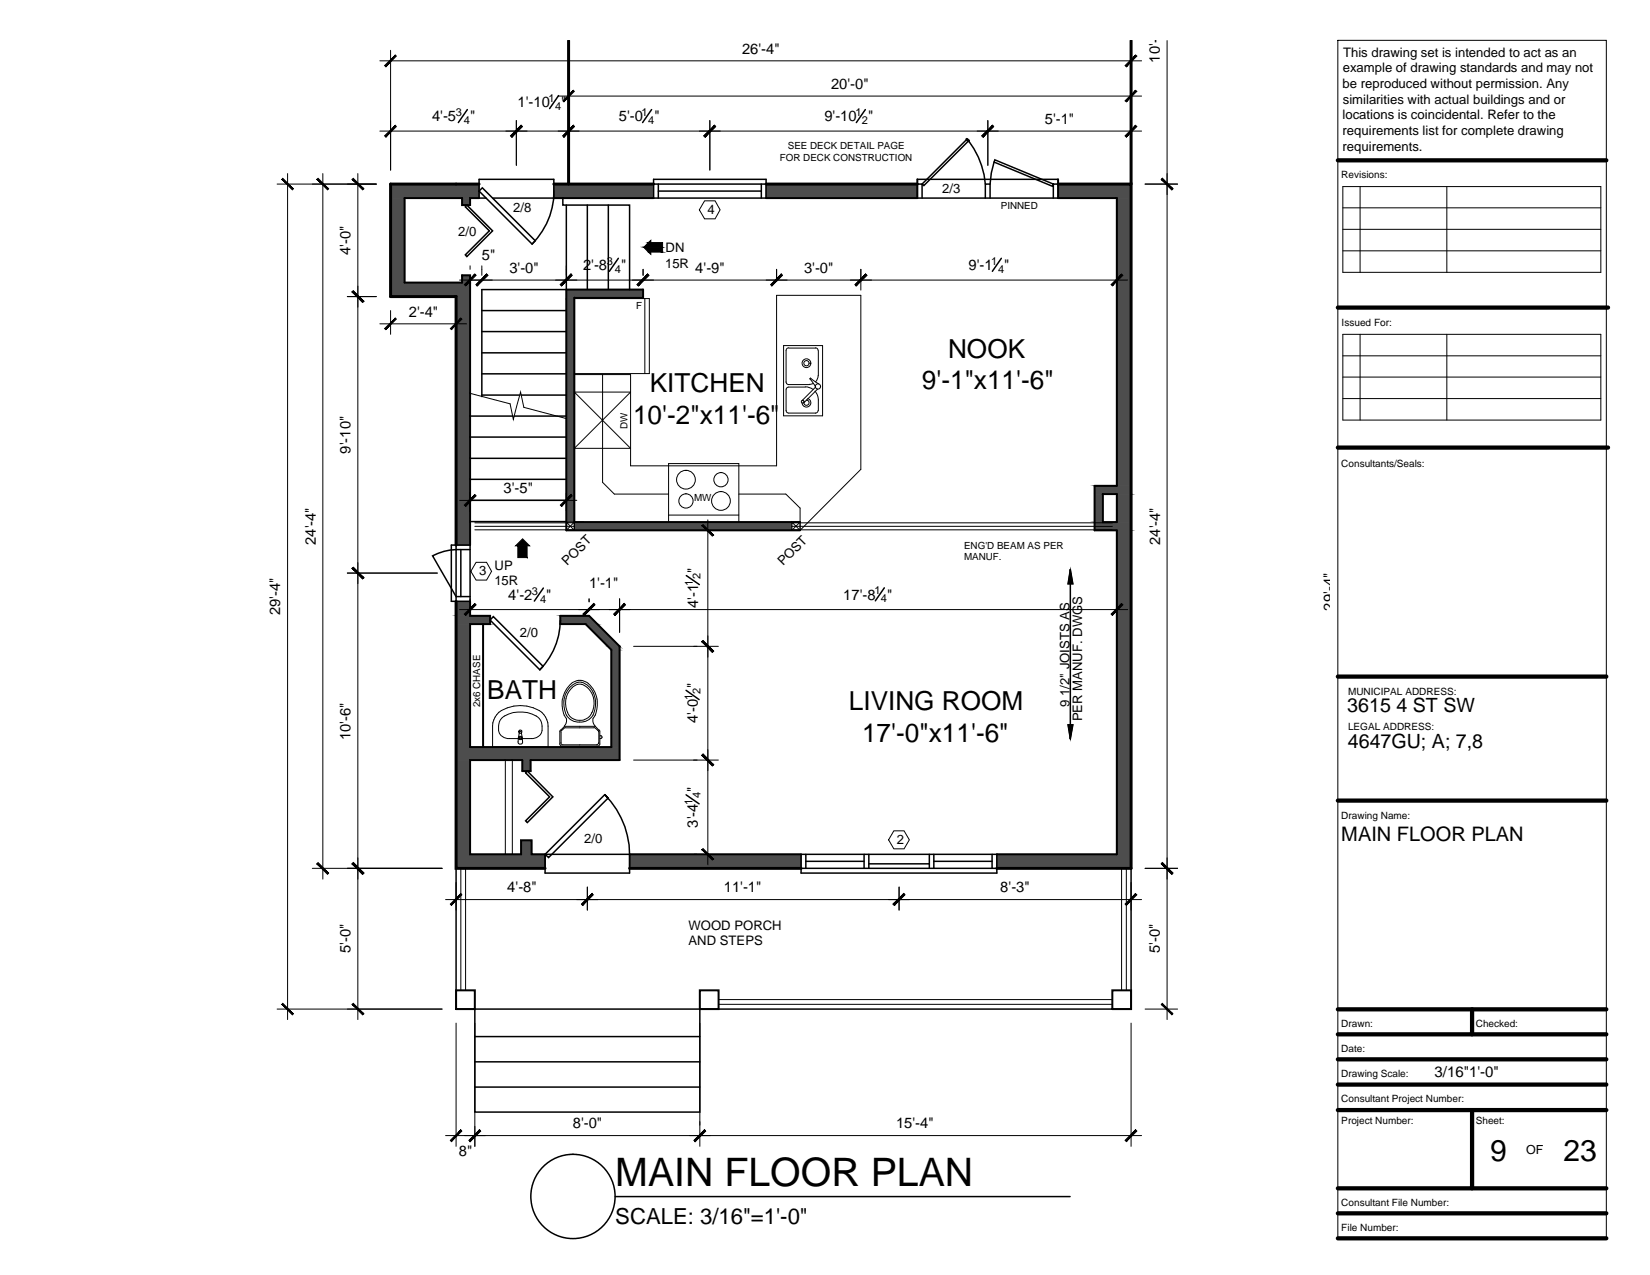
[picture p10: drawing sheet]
<svg xmlns="http://www.w3.org/2000/svg" width="279mm" height="216mm" viewBox="0 0 279 216" stroke-linecap="round" stroke-linejoin="round" font-family="sans-serif">
<!-- layer: Text Titles -->
<g fill="none" stroke="#000" stroke-width=".25">
<path d="M104.2 202.6h77"/>
<circle cx="97" cy="202.6" r="7.1"/>
</g>
<!-- layer: Hatch General -->
<g fill="#4d4d4d" stroke="#4d4d4d" stroke-width=".17">
<path d="M66.1 31.2l15 2.3v-2.3zM66.1 31.2l15 2.3h-15z"/>
<path d="M78.2 33.5l1.4 1.2v-1.2zM78.2 33.5l1.4 1.2h-1.4z"/>
<path d="M78.2 46.6l1.4 1.3v-1.3zM78.2 46.6l1.4 1.3h-1.4z"/>
<path d="M66.1 33.5l2.4 14.4v-14.4zM66.1 33.5l2.4 14.4h-2.4z"/>
<path d="M66.1 47.9l13.5 2.3v-2.3zM66.1 47.9l13.5 2.3h-13.5z"/>
<path d="M77.2 50.2l2.4 42.1v-42.1zM77.2 50.2l2.4 42.1h-2.4z"/>
<path d="M77.2 101.8l2.4 2.5v-2.5zM77.2 101.8l2.4 2.5h-2.4z"/>
<path d="M94.9 104.3l6.2 1.4-1.3-1.4zM94.9 104.3l6.2 1.4h-6.2z"/>
<path d="M77.2 104.3l5.8 1.4v-1.4zM77.2 104.3l5.8 1.4h-5.8z"/>
<path d="M99.2 105.7l5.7 3.7-3.8-3.7zM99.2 105.7l5.7 3.7h-1.9z"/>
<path d="M103 109.4l1.9 .6v-.6zM103 109.4l1.9 .6h-1.4z"/>
<path d="M103.5 110l1.4 16.5v-16.5zM103.5 110l1.4 16.5h-1.4z"/>
<path d="M77.2 105.7l2.4 20.8v-20.8zM77.2 105.7l2.4 20.8h-2.4z"/>
<path d="M77.2 126.5l27.7 2.2v-2.2zM77.2 126.5l27.7 2.2h-27.7z"/>
<path d="M88.4 128.7l1.4 1.9v-1.9zM88.4 128.7l1.4 1.9h-1.4z"/>
<path d="M88.2 142.3l1.8 2.4v-2.4zM88.2 142.3l1.8 2.4h-1.8z"/>
<path d="M77.2 128.7l2.4 16v-16zM77.2 128.7l2.4 16h-2.4z"/>
<path d="M106.6 144.7l29.1 2.3v-2.3zM106.6 144.7l29.1 2.3h-29.1z"/>
<path d="M77.2 144.7l15.1 2.3v-2.3zM77.2 144.7l15.1 2.3h-15.1z"/>
<path d="M179.2 31.2l12.3 2.3v-2.3zM179.2 31.2l12.3 2.3h-12.3z"/>
<path d="M129.7 31.2l25.6 2.3v-2.3zM129.7 31.2l25.6 2.3h-25.6z"/>
<path d="M93.8 31.2l16.9 2.3v-2.3zM93.8 31.2l16.9 2.3h-16.9z"/>
<path d="M189.1 33.5l2.4 48.8v-48.8zM189.1 33.5l2.4 48.8h-2.4z"/>
<path d="M185.3 82.3l6.2 1.4v-1.4zM185.3 82.3l6.2 1.4h-6.2z"/>
<path d="M189.1 83.7l2.4 4.7v-4.7zM189.1 83.7l2.4 4.7h-2.4z"/>
<path d="M185.3 83.7l1.4 4.7v-4.7zM185.3 83.7l1.4 4.7h-1.4z"/>
<path d="M185.3 88.4l6.2 1.4v-1.4zM185.3 88.4l6.2 1.4h-6.2z"/>
<path d="M189.1 89.8l2.4 54.9v-54.9zM189.1 89.8l2.4 54.9h-2.4z"/>
<path d="M168.8 144.7l22.7 2.3v-2.3zM168.8 144.7l22.7 2.3h-22.7z"/>
<path d="M95.9 49l13 1.4v-1.4zM95.9 49l13 1.4h-13z"/>
<path d="M95.9 50.4l1.4 38v-38zM95.9 50.4l1.4 38h-1.4z"/>
<path d="M97.3 88.4l36.8 1.4v-1.4zM97.3 88.4l36.8 1.4h-36.8z"/>
</g>
<!-- layer: Wall Standard -->
<path d="M96.3 6.9v24.3M191.5 6.9v24.3M81.1 31.2h-15v19h11.1v42.1M93.8 31.2h16.9M129.7 31.2h25.6M163.7 23.6l.3 .2M179.2 31.2h12.3v115.8h-22.7M77.2 101.8v45.2h15.1M106.6 147h29.1" fill="none" stroke="#000" stroke-width=".51"/>
<path d="M81.1 33.5h-1.5v1.2h-1.4v-1.2h-9.7v14.4h9.7v-1.3h1.4v45.7M93.8 33.5h16.9M155.3 30.4v3.1h-25.6M179.2 30.4v3.1h9.9v48.8h-3.8v7.5h3.8v54.9h-20.3M135.5 88.4h-38.2v-38h11.6v-1.4h-13v40.8h39.6M186.7 83.7h2.4v4.7h-2.4zM79.6 101.8v2.5h3.4v1.4h-3.4v20.8h23.9v-16.5l-4.3-4.3h-4.3v-1.4h4.9l5.1 5.1v19.3h-15.1v1.9h-1.4v-1.9h-8.8v16h8.6v-2.4h1.8v2.4h2.3M81.8 105.7v20.8M106.6 144.7h29.1" fill="none" stroke="#000" stroke-width=".34"/>
<!-- layer: fixtures -->
<g fill="none" stroke="#000" stroke-width=".17">
<path d="M97.3 50.6h12.7v12.7h-12.7zM109.2 50.6v12.7M132.7 58.5h6.6v11.9h-6.6zM133.6 58.9l-.4 .2-.1 .3 .1 5.5 .4 .2h3.5M133.6 58.9h4.5M138.1 58.9l.4 .2v.2M138.6 59.4v4.2M97.3 63.4h9.5v15.5h24.7v-28.9h14.3v29.5l-10.3 10.3M97.3 66.4h9.5l-9.5 9.5h9.5zM102 63.4v18.3l2 2h9.2M136.3 65.5l.7 .1 .7 .3M136.4 65.5h-2.8l-.4 .3v3.9l.4 .2h4.5l.4-.2v-.2"/>
<path d="M136.5 67.8a.44 .44 0 0 1 .5 .4 .44 .44 0 0 1-.5 .4 .44 .44 0 0 1-.4-.5M136.8 67.5a.74 .74 0 0 1 .2 1.3 .74 .74 0 0 1-1.2-.6M137.1 64.2l1 1.3-2.3 2.4M137.3 64l1.3 1M137.3 64l-.2 .2M137.7 64.9l-.6 .2M138 66.2a2.22 2.22 0 0 1 .6 1.5v1.8M138.4 65.9l-2.3 2.3M138.5 63.6l-.1 .6-.3 .5M113.2 87.2h11.9M113.2 88.4v-9.9h11.9v9.9M125.1 83.7h8l2.4 2.3v2.4"/>
<path d="M95.2 118.4v1.4l.3 1.3M95.5 118.7l.1 1.4 .3 1M95.8 118.3v1.4l.3 1M95.9 117.3l-.4 1.4M96.8 115.7l-1 1.2-.5 1.5M96.9 116.4l-.8 1.1-.3 .8M97.8 115.9h.7M97.8 115.9l-.9 .5M97.8 115.5h.7M97.9 115.5a3.2 3.2 0 0 0-2 1.8M98 115.2h.3M98 115.2l-1.3 .5"/>
<path d="M98.3 115.2a3.7 3.7 0 0 1 2.8 3.6l-.1 1.4-.2 .9M98.5 115.5a3.2 3.2 0 0 1 2 1.8M98.5 115.9a3.2 3.2 0 0 1 2 2.4M100.4 117.3l.4 1.4M100.5 118.3v1.4l-.3 1M100.8 118.7a3.4 3.4 0 0 1-1.3 3.3 2.78 2.78 0 0 1-3.6-.9M84.5 120.6a6.4 6.4 0 0 1 7.3 0 3.3 3.3 0 0 1 1 2.4v3.5h-9.4v-3.5a3.4 3.4 0 0 1 1.1-2.4zM84.9 121.7a5.2 5.2 0 0 1 6.4 0 2.11 2.11 0 0 1-.4 3.2l-.6 .2h-4.1a1.77 1.77 0 0 1-1.7-2.5zM85.6 128.7v16M86.8 128.7v16M87.8 124.8l-.1 .8a.38 .38 0 0 0 .4 .4 .38 .38 0 0 0 .4-.4l-.1-.8M87.8 124.8l.2-1 .3 .1 .1 .9"/>
<path d="M87.8 124.8l.2-.1 .4 .1M87.9 124.9h.4v.3h-.4zM94.9 123.6l-.1 .3v2.1l.2 .3h.2h6.2l.2-.3v-2.1l-.1-.3M94.9 123.7l.7-.7h5.2l.6 .7M95 124v1.8M95.5 121.1l.4 .6M95.8 123.2l-.7 .5-.1 .2M95.8 123.2h4.8M95.9 121.7a1.33 1.33 0 0 1-.4 1.2M96.1 120.6a1.8 1.8 0 0 0 1.3 1.2M99 121.9l-.8 .1-.8-.1M100.2 120.6a1.8 1.8 0 0 1-1.2 1.2"/>
<path d="M100.4 121.7a1.33 1.33 0 0 0 .4 1.2M100.6 123.2l.7 .5 .1 .2M100.8 121.1l-.4 .6M101.4 125.8l-.1 .1-.3 .2h-5.7l-.3-.2v-.1M101.4 124v1.8M101.6 124.6h.1M101.7 124.6l.2 .1M101.9 124.9v.1l-.3 .1M102 124.8v.1"/>
<circle cx="135.9" cy="68" r=".23"/>
<circle cx="136.6" cy="61.5" r=".74"/>
<circle cx="136.6" cy="61.5" r=".44"/>
<circle cx="138.5" cy="65.4" r=".44"/>
<circle cx="116.2" cy="81.2" r="1.59"/>
<circle cx="116.2" cy="84.8" r="1.21"/>
<circle cx="122.1" cy="84.8" r="1.59"/>
<circle cx="122.1" cy="81.2" r="1.21"/>
<circle cx="88.1" cy="123.9" r=".26"/>
</g>
<!-- layer: Windows Doors -->
<g fill="none" stroke="#000" stroke-width=".25">
<path d="M79.1 34.7l4.3 4.4-4.3 4.3-.3-.2 4.1-4.1-4.1-4.1zM81.7 31.8l8.9 9-.5 .5-9-8.9zM82.3 33.5h-1.2v-3.1h12.7v3.1h-10.4M93.8 32.4a12.4 12.4 0 0 1-3.7 8.9M110.7 30.4h19v3.1h-19zM110.7 31.2h19M111.5 31.2v2.3M111.5 32.4h17.4M128.9 31.2v2.3M155.3 33.5h23.9M155.3 31.2h.8v2.3M155.3 30.4h23.9"/>
<path d="M163.7 23.6l-7.6 7.6 .3 .2 7.6-7.6a13.9 13.9 0 0 1 2.8 7.4M166.8 33.5v-2.3h.9v2.3M168.3 27.4l-.4 1.9-.2 1.9M168.5 27.1l9.9 4.1-.2 .4-9.9-4.2zM179.2 31.2h-.8v2.3M76.4 92.3h3.2v9.5h-3.2zM77.2 92.3v9.5M78 93.1v7.9M79.6 93.1a11.2 11.2 0 0 0-6.3 1l3.9 6.9h2.4M83.5 104.4l8.5 8.4-.6 .6-8.4-8.4zM94.9 105a12.1 12.1 0 0 1-3.5 8.4M89 130.9l.3-.3 4.3 4.3-4.3 4.4-.3-.3 4.1-4.1z"/>
<path d="M102.4 134.5l-10.1 10.2 .6 .5 10.1-10.1-.6-.6a14.7 14.7 0 0 1 4.2 10.2M92.3 144.7h14.3v3.1h-14.3zM135.7 144.7h33.1v3.1h-33.1zM135.7 147h33.1M136.5 145.9h9.8M136.5 144.7v2.3M146.3 144.7v2.3M147.1 146.3h10.3M147.1 144.7v2.3M157.4 144.7v2.3M158.1 145.9h9.9M158.1 144.7v2.3"/>
<path d="M168 144.7v2.3"/>
</g>
<!-- layer: Foundation -->
<path d="M79.6 66.6l6.8 1.8 .5 2.6 1.3-4.6 .5 2.6 7.2 1.9M95.9 88.4h1.4v1.4h-1.4v-1.4l1.4 1.4v-1.4l-1.4 1.4M134.1 88.4h1.4v1.4h-1.4v-1.4l1.4 1.4v-1.4l-1.4 1.4" fill="none" stroke="#000" stroke-width=".17"/>
<!-- layer: Stairs -->
<g fill="none" stroke="#000" stroke-width=".25">
<path d="M95.3 33.5v1.2h11.3v14.3M95.9 34.7v14.3h-14.3v18.2M99.5 34.7v14.3M103 34.7v14.3M81.6 52.6h14.3M81.6 56.1h14.3M81.6 59.7h14.3M79.6 70.5h7.2M79.6 74h16.3M79.6 77.6h16.3M81.6 63.3h14.3M81.6 66.9h6.4"/>
<path d="M87.1 70.5h8.8M88.2 66.9h7.7M79.6 81.2h16.3M79.6 84.7h16.3M79.6 88.3h16.3M77.2 147v23.9h114.3v-23.9M80.4 170.9v17.4h38.1v-17.4M80.4 175.5h38.1M80.4 179.8h38.1M80.4 184.1h38.1"/>
</g>
<path d="M78 147v20.7M78.8 147v20.7M189.9 147v20.7M190.7 147v20.7M121.7 170.1h66.7M121.7 169.3h66.7" fill="none" stroke="#000" stroke-width=".17"/>
<!-- layer: Structural -->
<path d="M80.4 89.1h16.9M80.4 89.7h16.9M80.4 88.5h16.9M134.1 89.1h54.3M134.1 89.7h54.3M134.1 88.5h54.3" fill="none" stroke="#000" stroke-width=".17"/>
<!-- layer: Stairs -->
<path d="M77.2 167.7h3.2v3.2h-3.2zM118.5 167.7h3.2v3.2h-3.2zM188.4 167.7h3.1v3.2h-3.1z" fill="none" stroke="#000" stroke-width=".34"/>
<!-- layer: Text Notes 48 -->
<g fill="#000" stroke="#000" stroke-width=".17">
<path d="M109.8 42.7h.4v.4zM109.8 41.1l.4-.4v.4zM88.5 91.2l1.2 1.2h-2.4zM181.2 96.4l.5 2.5h-.8zM180.9 122.7h.8l-.5 2.4z"/>
<path d="M109.8 41.1l2.4 .8v-.8zM109.8 41.1l2.4 .8h-3.2z"/>
<path d="M109 41.9l3.2 .8v-.8zM109 41.9l3.2 .8h-2.4z"/>
<path d="M87.7 92.4l1.6 2v-2zM87.7 92.4l1.6 2h-1.6z"/>
</g>
<path d="M181.2 96.4l.5 2.5h-.8zM181.2 98.9v23.8M180.9 122.7h.8l-.5 2.4z" fill="none" stroke="#000" stroke-width=".25"/>
<!-- layer: Wall Standard -->
<g fill="none" stroke="#000" stroke-width=".17">
<path d="M64.3 10.3h129M66.1 8.5v20.3M94.5 16.3h98.8M96.3 14.5v14.3M191.5 8.5v20.3M197.6 6.9v165.7M46.9 31.2h16.8M48.7 29.4v143.2M54.7 29.4v119.5M60.6 29.4v143.2M64.3 22.2h129M87.4 20.4v7.6"/>
<path d="M120.2 20.4v8.4M167.3 20.4v7.6M193.9 31.2h5.5M58.8 50.2h4.9M64.3 54.8h14.7M66.1 52.6v4M77.2 52.6v4M77.8 47.4h113.1M79.6 45v.6M81.6 45v1.6M95.9 45v1.6M108.9 45.6v1"/>
<path d="M131.5 45.6v2M145.8 45.6v3.5M189.1 45.6v3.5M58.8 97h15.3M77.8 84.7h19.9M79.6 83.5v3M95.9 83.5v3M117.4 89.8h.6M119.9 88v58.4M77.8 103.2h113.1M79.6 101.4v.5M99.8 101.4v.5"/>
<path d="M104.9 101.4v5.7M107.3 109.4h14.3M189.1 101.4v5.7M107.3 128.7h14.3M52.9 147h22M75.5 152.3h117.8M77.2 149.5v4.6M99.5 150.2v3.9M117.4 144.7h.6M152.2 150.2v3.9M191.5 149.5v4.6M193.9 147h5.5"/>
<path d="M46.9 170.9h28M77.2 173.2v20.9M80.4 173.2v20.9M118.5 173.2v20.9M191.5 173.2v20.9M193.9 170.9h5.5M75.5 192.3h117.8"/>
</g>
<g fill="#000" stroke="#000" stroke-width=".17">
<path d="M66.9 9.3l-1.6 2 1.8-1.8zM65.1 11.1l1.8-1.8-1.6 2z"/>
<path d="M97.1 15.3l-1.6 1.9 1.8-1.7zM97.1 15.3l-1.6 1.9-.2-.1z"/>
<path d="M190.5 17.1l.2 .1 1.6-1.9zM192.3 15.3l.2 .2-1.8 1.7z"/>
<path d="M190.5 11.1l.2 .2 1.6-2zM192.3 9.3l.2 .2-1.8 1.8z"/>
<path d="M47.7 30.4l1.8 1.7 .2-.1zM47.7 30.4l.2-.2 1.8 1.8z"/>
<path d="M53.7 30.4l1.8 1.7 .1-.1zM53.7 30.4l.2-.2 1.7 1.8z"/>
<path d="M59.6 30.4l1.8 1.7 .2-.1zM59.6 30.4l.2-.2 1.8 1.8z"/>
<path d="M66.9 21.2l-1.6 2 1.8-1.8zM65.1 23l1.8-1.8-1.6 2z"/>
<path d="M86.5 23l.2 .2 1.5-2zM88.2 21.2l.2 .2-1.7 1.8z"/>
<path d="M88.2 21.2l-1.5 2 1.7-1.8zM88.2 21.2l-1.5 2-.2-.2z"/>
<path d="M97.1 21.2l-1.8 1.8 .2 .2zM97.1 21.2l.2 .2-1.8 1.8z"/>
<path d="M97.1 21.2l-1.6 2 1.8-1.8zM97.1 21.2l-1.6 2-.2-.2z"/>
<path d="M119.2 23l.2 .2 1.6-2zM121 21.2l.2 .2-1.8 1.8z"/>
<path d="M121 21.2l-1.6 2 1.8-1.8zM119.2 23l1.8-1.8-1.6 2z"/>
<path d="M166.3 23l.2 .2 1.6-2zM168.1 21.2l.1 .2-1.7 1.8z"/>
<path d="M168.1 21.2l-1.6 2 1.7-1.8zM166.3 23l1.8-1.8-1.6 2z"/>
<path d="M190.5 23l.2 .2 1.6-2zM192.3 21.2l.2 .2-1.8 1.8z"/>
<path d="M196.8 30.2l-.1 .2 1.9 1.6zM196.7 30.4l1.9 1.6-.2 .1z"/>
<path d="M196.7 30.4l1.7 1.7 .2-.1zM196.8 30.2l1.8 1.8-1.9-1.6z"/>
<path d="M59.6 49.4l2 1.6-1.8-1.8zM59.6 49.4l2 1.6-.2 .2z"/>
<path d="M59.6 49.4l1.8 1.8 .2-.2zM59.6 49.4l.2-.2 1.8 1.8z"/>
<path d="M66.9 53.9l-1.6 1.9 1.8-1.8zM65.1 55.6l1.8-1.7-1.6 1.9z"/>
<path d="M76.3 55.6l.1 .2 1.6-1.9zM78 53.9l.2 .1-1.8 1.8z"/>
<path d="M78.6 48.2l.2 .2 1.6-2zM80.4 46.4l.2 .2-1.8 1.8z"/>
<path d="M82.4 46.4l-1.6 2 1.8-1.8zM82.4 46.4l-1.6 2-.2-.2z"/>
<path d="M82.4 46.4l-1.6 2 1.8-1.8zM82.4 46.4l-1.6 2-.2-.2z"/>
<path d="M94.9 48.2l.2 .2 1.6-2zM96.7 46.4l.2 .2-1.8 1.8z"/>
<path d="M96.7 46.4l-1.6 2 1.8-1.8zM94.9 48.2l1.8-1.8-1.6 2z"/>
<path d="M107.9 48.2l.2 .2 1.6-2zM109.7 46.4l.2 .2-1.8 1.8z"/>
<path d="M109.7 46.4l-1.6 2 1.8-1.8zM109.7 46.4l-1.6 2-.2-.2z"/>
<path d="M130.5 48.2l.2 .2 1.6-2zM132.3 46.4l.2 .2-1.8 1.8z"/>
<path d="M132.3 46.4l-1.6 2 1.8-1.8zM132.3 46.4l-1.6 2-.2-.2z"/>
<path d="M144.8 48.2l.2 .2 1.6-2zM146.6 46.4l.2 .2-1.8 1.8z"/>
<path d="M146.6 46.4l-1.6 2 1.8-1.8zM146.6 46.4l-1.6 2-.2-.2z"/>
<path d="M188.1 48.2l.3 .2 1.5-2zM189.9 46.4l.2 .2-1.7 1.8z"/>
<path d="M59.6 96.2l2 1.6-1.8-1.7zM59.6 96.2l2 1.6-.2 .2z"/>
<path d="M59.6 96.2l1.8 1.8 .2-.2zM59.6 96.2l.2-.1 1.8 1.7z"/>
<path d="M80.4 83.7l-1.6 2 1.8-1.7zM80.4 83.7l-1.6 2-.2-.2z"/>
<path d="M94.9 85.5l.2 .2 1.6-2zM96.7 83.7l.2 .3-1.8 1.7z"/>
<path d="M118.8 89l1.8 1.8 .2-.2zM118.8 89l.3-.2 1.7 1.8z"/>
<path d="M80.4 102.2l-1.6 2 1.8-1.8zM80.4 102.2l-1.6 2-.2-.2z"/>
<path d="M98.7 104l.2 .2 1.7-2zM100.6 102.2l.1 .2-1.8 1.8z"/>
<path d="M100.6 102.2l-1.7 2 1.8-1.8zM98.7 104l1.9-1.8-1.7 2z"/>
<path d="M103.9 104l.2 .2 1.6-2zM105.7 102.2l.2 .2-1.8 1.8z"/>
<path d="M105.7 102.2l-1.6 2 1.8-1.8zM105.7 102.2l-1.6 2-.2-.2z"/>
<path d="M118.8 108.6l2 1.7-1.7-1.8zM118.8 108.6l2 1.7-.2 .2z"/>
<path d="M118.8 108.6l1.8 1.9 .2-.2zM118.8 108.6l.3-.1 1.7 1.8z"/>
<path d="M188.1 104l.3 .2 1.5-2zM189.9 102.2l.2 .2-1.7 1.8z"/>
<path d="M118.8 127.9l2 1.6-1.7-1.8zM118.8 127.9l2 1.6-.2 .2z"/>
<path d="M118.8 127.9l1.8 1.8 .2-.2zM118.8 127.9l.3-.2 1.7 1.8z"/>
<path d="M53.9 146.1l-.2 .2 1.9 1.5zM53.7 146.3l1.9 1.5-.1 .3z"/>
<path d="M59.6 146.3l2 1.5-1.8-1.7zM59.6 146.3l2 1.5-.2 .3z"/>
<path d="M59.6 146.3l1.8 1.8 .2-.3zM59.6 146.3l.2-.2 1.8 1.7z"/>
<path d="M78 151.3l-1.6 2 1.8-1.8zM78 151.3l-1.6 2-.1-.2z"/>
<path d="M98.5 153.1l.2 .2 1.6-2zM100.3 151.3l.1 .2-1.7 1.8z"/>
<path d="M100.3 151.3l-1.6 2 1.7-1.8zM100.3 151.3l-1.6 2-.2-.2z"/>
<path d="M118.8 143.9l2 1.6-1.7-1.8zM118.8 143.9l2 1.6-.2 .1z"/>
<path d="M151.2 153.1l.2 .2 1.6-2zM153 151.3l.2 .2-1.8 1.8z"/>
<path d="M153 151.3l-1.6 2 1.8-1.8zM151.2 153.1l1.8-1.8-1.6 2z"/>
<path d="M190.5 153.1l.2 .2 1.6-2zM192.3 151.3l.2 .2-1.8 1.8z"/>
<path d="M196.8 146.1l-.1 .2 1.9 1.5zM196.7 146.3l1.9 1.5-.2 .3z"/>
<path d="M196.7 146.3l1.7 1.8 .2-.3zM196.8 146.1l1.8 1.7-1.9-1.5z"/>
<path d="M47.9 169.9l-.2 .2 2 1.6zM47.7 170.1l2 1.6-.2 .1z"/>
<path d="M59.6 170.1l2 1.6-1.8-1.8zM59.6 170.1l2 1.6-.2 .1z"/>
<path d="M196.8 169.9l-.1 .2 1.9 1.6zM196.7 170.1l1.9 1.6-.2 .1z"/>
<path d="M78 191.3l-1.6 2 1.8-1.8zM78 191.3l-1.6 2-.1-.2z"/>
<path d="M79.4 193.1l.2 .2 1.6-2zM81.2 191.3l.2 .2-1.8 1.8z"/>
<path d="M81.2 191.3l-1.6 2 1.8-1.8zM81.2 191.3l-1.6 2-.2-.2z"/>
<path d="M117.5 193.1l.2 .2 1.6-2zM119.3 191.3l.2 .2-1.8 1.8z"/>
<path d="M119.3 191.3l-1.6 2 1.8-1.8zM119.3 191.3l-1.6 2-.2-.2z"/>
<path d="M190.5 193.1l.2 .2 1.6-2zM192.3 191.3l.2 .2-1.8 1.8z"/>
</g>
<path d="M79.1 18.6l-1.5 2.2M94.6 16.2l-1.5 2.2M110.3 18.6l-1.5 2.2M146.5 18.6l-1.5 2.2M104.7 43.7l-1.5 2.2M169.6 43.7l-1.6 2.2M92 99.6l-1.5 2.2M116.2 97.5l2.2 1.5M149.7 99.5l-1.5 2.2M116.2 116.9l2.2 1.6M116.2 134.6l2.2 1.5" fill="none" stroke="#000" stroke-width=".25"/>
<!-- layer: Tbk-text -->
<g fill="none" stroke="#000" stroke-width=".17">
<path d="M119.3 34h1.8l.8 1.5-.8 1.6h-1.8l-.9-1.6zM227.4 31.6h43.7v14.5h-43.7zM227.4 38.8h43.7M227.4 35.2h43.7M230.3 31.6v14.5M245 31.6v14.5M227.4 56.6h43.7v14.5h-43.7zM227.4 42.5h43.7M230.3 56.6v14.5M245 56.6v14.5M227.4 67.5h43.7M227.4 63.9h43.7"/>
<path d="M227.4 60.3h43.7M80.6 95.2h1.8l.8 1.5-.8 1.5h-1.8l-.9-1.5zM151.4 140.7h1.7l.9 1.5-.9 1.5h-1.7l-.9-1.5z"/>
</g>
<!-- layer: Tbk-lines -->
<g fill="none" stroke="#000" stroke-width=".72">
<path d="M226.5 27.1h45.5M226.5 52.1h45.8M226.5 75.8h45.8M226.5 114.6h45.5M226.5 135.6h45.5M226.5 170.9h45.5M226.5 175.1h45.5M226.5 179.4h45.5M249.3 170.9v4.2M226.5 188h45.5M226.5 183.7h45.5M249.3 188v13.2"/>
<path d="M226.5 209.7h45.5M226.5 205.5h45.5M226.5 201.2h45.5"/>
</g>
<!-- layer: Electrical -->
<path d="M226.5 6.8h45.5v202.9h-45.5z" fill="none" stroke="#000" stroke-width=".17"/>
<text font-size="6.7" x="104.2" y="200.8">MAIN FLOOR PLAN</text>
<g font-size="5.1">
<text x="252.3" y="196.5">9</text>
<text x="264.7" y="196.5">23</text>
</g>
<g font-size="4.4">
<text x="156.1" y="65.9">9'-1&quot;x11'-6&quot;</text>
<text x="160.5" y="60.6">NOOK</text>
<text x="107.2" y="71.7">10'-2&quot;x11'-6&quot;</text>
<text x="110" y="66.4">KITCHEN</text>
<text x="82.5" y="118.3">BATH</text>
<text x="143.7" y="120.3">LIVING ROOM</text>
<text x="146" y="125.6">17'-0&quot;x11'-6&quot;</text>
</g>
<text font-size="3.7" x="104.2" y="207.3">SCALE: 3/16&quot;=1'-0&quot;</text>
<text font-size="3.4" x="227.1" y="142.3">MAIN FLOOR PLAN</text>
<g font-size="3.3">
<text x="228.1" y="120.6">3615 4 ST SW</text>
<text x="228.2" y="126.7">4647GU; A; 7,8</text>
</g>
<g font-size="2.5">
<text x="125.7" y="9.1">26'-4&quot;</text>
<text x="196.4" y="10.6" transform="rotate(-90 196.4 10.6)">10'-0&quot;</text>
<text x="140.7" y="15">20'-0&quot;</text>
<text x="73.2" y="20.5">4'-5</text>
<text x="79.6" y="20.5">&quot;</text>
<text x="87.6" y="18.2">1'-10</text>
<text x="95.1" y="18.2">&quot;</text>
<text x="104.8" y="20.5">5'-0</text>
<text x="110.8" y="20.5">&quot;</text>
<text x="139.6" y="20.5">9'-10</text>
<text x="147" y="20.5">&quot;</text>
<text x="176.9" y="21">5'-1&quot;</text>
<text x="59.4" y="43.2" transform="rotate(-90 59.4 43.2)">4'-0&quot;</text>
<text x="81.6" y="44.1">5&quot;</text>
<text x="86.2" y="46.2">3'-0&quot;</text>
<text x="98.7" y="45.7">2'-8</text>
<text x="105.2" y="45.7">&quot;</text>
<text x="117.7" y="46.2">4'-9&quot;</text>
<text x="136.2" y="46.2">3'-0&quot;</text>
<text x="164" y="45.7">9'-1</text>
<text x="170" y="45.7">&quot;</text>
<text x="69.2" y="53.7">2'-4&quot;</text>
<text x="59.4" y="76.8" transform="rotate(-90 59.4 76.8)">9'-10&quot;</text>
<text x="85.3" y="83.5">3'-5&quot;</text>
<text x="53.5" y="92.3" transform="rotate(-90 53.5 92.3)">24'-4&quot;</text>
<text x="196.4" y="92.3" transform="rotate(-90 196.4 92.3)">24'-4&quot;</text>
<text x="86.1" y="101.6">4'-2</text>
<text x="92.5" y="101.6">&quot;</text>
<text x="99.8" y="99.6">1'-1&quot;</text>
<text x="118.2" y="97" transform="rotate(-90 118.2 97)">&quot;</text>
<text x="142.8" y="101.5">17'-8</text>
<text x="150.2" y="101.5">&quot;</text>
<text x="47.5" y="104.2" transform="rotate(-90 47.5 104.2)">29'-4&quot;</text>
<text x="118.2" y="103" transform="rotate(-90 118.2 103)">4'-1</text>
<text x="225.9" y="103.4" transform="rotate(-90 225.9 103.4)">29'-4&quot;</text>
<text x="118.2" y="116.5" transform="rotate(-90 118.2 116.5)">&quot;</text>
<text x="59.4" y="125.3" transform="rotate(-90 59.4 125.3)">10'-6&quot;</text>
<text x="118.2" y="122.5" transform="rotate(-90 118.2 122.5)">4'-0</text>
<text x="118.2" y="134.1" transform="rotate(-90 118.2 134.1)">&quot;</text>
<text x="118.2" y="140.1" transform="rotate(-90 118.2 140.1)">3'-4</text>
<text x="85.9" y="151.1">4'-8&quot;</text>
<text x="122.6" y="151.1">11'-1&quot;</text>
<text x="169.4" y="151.1">8'-3&quot;</text>
<text x="59.4" y="161.4" transform="rotate(-90 59.4 161.4)">5'-0&quot;</text>
<text x="196.4" y="161.4" transform="rotate(-90 196.4 161.4)">5'-0&quot;</text>
<text x="242.9" y="182.4">3/16&quot;1'-0&quot;</text>
<text x="97" y="191.1">8'-0&quot;</text>
<text x="151.7" y="191.1">15'-4&quot;</text>
<text x="77.7" y="195.8">8&quot;</text>
</g>
<g font-size="2.2">
<text x="227.4" y="9.6">This drawing set is intended to act as an</text>
<text x="227.3" y="14.9">be reproduced without permission. Any</text>
<text x="227.4" y="12.2">example of drawing standards and may not</text>
<text x="227.4" y="17.5">similarities with actual buildings and or</text>
<text x="227.3" y="20.2">locations is coincidental. Refer to the</text>
<text x="227.3" y="22.9">requirements list for complete drawing</text>
<text x="227.3" y="25.5">requirements.</text>
<text x="86.9" y="35.9">2/8</text>
<text x="159.6" y="32.7">2/3</text>
<text x="77.6" y="40">2/0</text>
<text x="119.8" y="36.2">4</text>
<text x="112.6" y="45.3">15R</text>
<text x="112.7" y="42.7">DN</text>
<text x="96.1" y="95.8" transform="rotate(-45 96.1 95.8)">POST</text>
<text x="132.6" y="95.9" transform="rotate(-45 132.6 95.9)">POST</text>
<text x="81.1" y="97.4">3</text>
<text x="83.7" y="99.1">15R</text>
<text x="83.7" y="96.4">UP</text>
<text x="88" y="107.9">2/0</text>
<text x="181.1" y="119.7" transform="rotate(-90 181.1 119.7)">9 1/2&quot; JOISTS AS</text>
<text x="183.2" y="122.1" transform="rotate(-90 183.2 122.1)">PER MANUF. DWGS</text>
<text x="98.9" y="142.7">2/0</text>
<text x="151.9" y="142.9">2</text>
<text x="116.6" y="157.4">WOOD PORCH</text>
<text x="116.6" y="160.1">AND STEPS</text>
</g>
<text font-size="2.1" x="258.4" y="195.5">OF</text>
<g font-size="1.9">
<text x="92.9" y="17.3">1</text>
<text x="77.2" y="19.7">3</text>
<text x="78.5" y="21">4</text>
<text x="94" y="18.6">4</text>
<text x="108.6" y="19.7">1</text>
<text x="109.8" y="21">4</text>
<text x="144.9" y="19.7">1</text>
<text x="145.9" y="21">2</text>
<text x="102.8" y="44.8">3</text>
<text x="104.1" y="46.2">4</text>
<text x="167.9" y="44.8">1</text>
<text x="169" y="46.2">4</text>
<text x="90.1" y="100.7">3</text>
<text x="117.3" y="99.2" transform="rotate(-90 117.3 99.2)">1</text>
<text x="118.6" y="98.1" transform="rotate(-90 118.6 98.1)">2</text>
<text x="148.1" y="100.6">1</text>
<text x="149.2" y="102">4</text>
<text x="91.5" y="102">4</text>
<text x="117.3" y="118.6" transform="rotate(-90 117.3 118.6)">1</text>
<text x="118.6" y="117.5" transform="rotate(-90 118.6 117.5)">2</text>
<text x="117.3" y="136.2" transform="rotate(-90 117.3 136.2)">1</text>
<text x="118.6" y="135.1" transform="rotate(-90 118.6 135.1)">4</text>
</g>
<g font-size="1.7">
<text x="132.1" y="27.2">FOR DECK CONSTRUCTION</text>
<text x="133.4" y="25.2">SEE DECK DETAIL PAGE</text>
<text x="169.5" y="35.4">PINNED</text>
<text x="227.1" y="30.2">Revisions:</text>
<text x="107.7" y="52.3">F</text>
<text x="227.2" y="55.1">Issued For:</text>
<text x="106.2" y="72.7" transform="rotate(-90 106.2 72.7)">DW</text>
<text x="227.1" y="79.1">Consultants/Seals:</text>
<text x="117.5" y="84.9">MW</text>
<text x="163.3" y="92.9">ENG'D BEAM AS PER</text>
<text x="163.3" y="94.9">MANUF.</text>
<text x="81.3" y="119.8" transform="rotate(-90 81.3 119.8)">2x6 CHASE</text>
<text x="228.3" y="117.7">MUNICIPAL ADDRESS:</text>
<text x="228.3" y="123.6">LEGAL ADDRESS:</text>
<text x="227.1" y="138.7">Drawing Name:</text>
<text x="227.1" y="173.9">Drawn:</text>
<text x="249.9" y="173.9">Checked:</text>
<text x="227.1" y="178.2">Date:</text>
<text x="227.1" y="182.4">Drawing Scale:</text>
<text x="227.1" y="190.4">Project Number:</text>
<text x="227.1" y="186.7">Consultant Project Number:</text>
<text x="249.9" y="190.4">Sheet:</text>
<text x="227.1" y="208.5">File Number:</text>
<text x="227.1" y="204.3">Consultant File Number:</text>
</g>
</svg>
